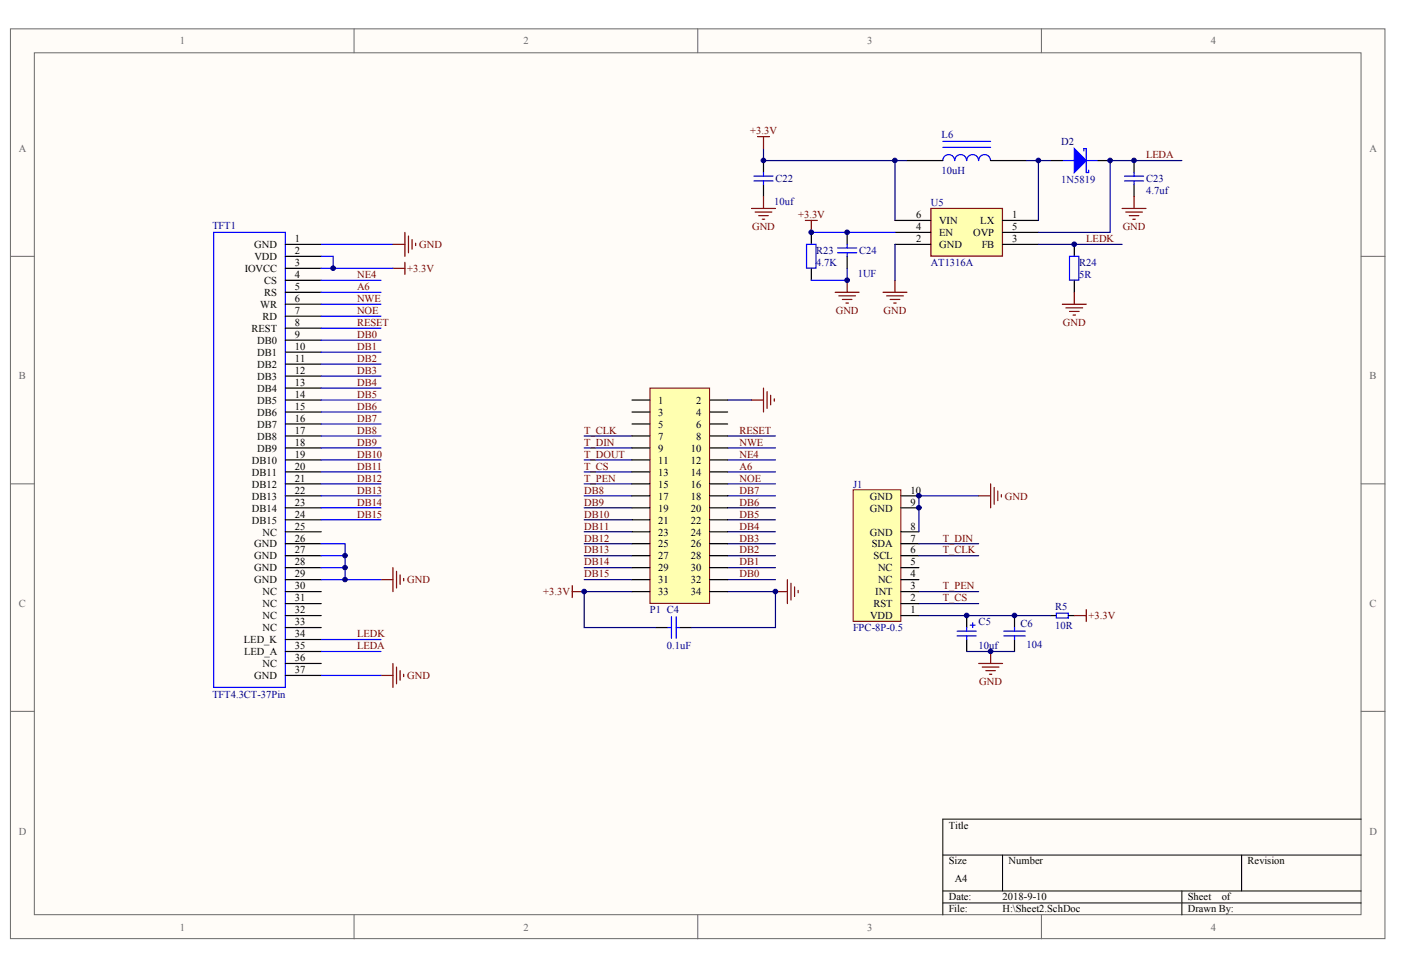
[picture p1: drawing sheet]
<svg xmlns="http://www.w3.org/2000/svg" width="289mm" height="200mm" viewBox="0 0 289 200" stroke-linecap="round" stroke-linejoin="round" font-family="sans-serif">
<g fill="#fffcf8" stroke="#696969" stroke-width=".21">
<path d="M2.2 5.9h283.4v187.7h-283.4z"/>
<path d="M7.1 10.9h273.6v177.7h-273.6z"/>
</g>
<path d="M73 5.9v5M143.9 5.9v5M214.8 5.9v5M2.2 52.9h4.9M280.7 52.9h4.9M2.2 99.8h4.9M280.7 99.8h4.9M2.2 146.7h4.9M280.7 146.7h4.9M73 188.7v4.9M143.9 188.7v4.9M214.8 188.7v4.9" fill="none" stroke="#696969" stroke-width=".21"/>
<path d="M194.4 176.3h86.3M206.8 176.3v7.4M256.1 176.3v7.4M280.7 168.9h-86.3v19.8M194.4 183.7h86.3M194.4 186.2h86.3M243.7 183.7v5" fill="none" stroke="#000" stroke-width=".21"/>
<path d="M155 82.5h2.5M157.5 80v5M158.2 80.8v3.4M158.9 81.5v2M159.7 82.2v.5M162.4 119.5v5M118 120.8v2.4M118 122h2.5M159.9 122h2.5M163.1 120.3v3.4M163.9 121v2M164.6 121.8v.4" fill="none" stroke="#800000" stroke-width=".25"/>
<g fill="none" stroke="#000080" stroke-width=".25">
<path d="M120.5 89.9h9.8M120.5 94.8h9.8M120.5 92.4h9.8M120.5 99.8h9.8M120.5 97.3h9.8M150.1 82.5h4.9M150.1 89.9h9.8M150.1 94.8h9.8M150.1 92.4h9.8M150.1 99.8h9.8M150.1 97.3h9.8M120.5 104.7h9.8"/>
<path d="M120.5 102.2h9.8M120.5 109.7h9.8M120.5 107.2h9.8M120.5 114.6h9.8M120.5 112.1h9.8M120.5 117.1h9.8M120.5 119.5h9.8M150.1 104.7h9.8M150.1 102.2h9.8M150.1 109.7h9.8M150.1 107.2h9.8M150.1 114.6h9.8"/>
<path d="M150.1 112.1h9.8M150.1 117.1h9.8M150.1 119.5h9.8M130.3 122h-9.8v7.4h14.8M150.1 122h9.8v7.4h-17.2"/>
</g>
<path d="M135.3 129.4h2.4M140.2 129.4h2.5" fill="none" stroke="#000" stroke-width=".25"/>
<path d="M137.7 129.4h.8M138.5 127.2v4.4M139.5 129.4h.7M139.5 127.2v4.4" fill="none" stroke="#00f" stroke-width=".25"/>
<path d="M134 80h12.3v44.4h-12.3z" fill="#ffffb0" stroke="#800000" stroke-width=".21"/>
<g fill="none" stroke="#000" stroke-width=".25">
<path d="M130.3 82.5h3.7M130.3 85h3.7M130.3 87.4h3.7M130.3 89.9h3.7M130.3 92.4h3.7M130.3 94.8h3.7M130.3 97.3h3.7M130.3 99.8h3.7M146.4 82.5h3.7M146.4 85h3.7M146.4 87.4h3.7M146.4 89.9h3.7"/>
<path d="M146.4 92.4h3.7M146.4 94.8h3.7M146.4 97.3h3.7M146.4 99.8h3.7M130.3 102.2h3.7M130.3 104.7h3.7M130.3 107.2h3.7M130.3 109.7h3.7M130.3 112.1h3.7M130.3 114.6h3.7M130.3 117.1h3.7M130.3 119.5h3.7"/>
<path d="M146.4 102.2h3.7M146.4 104.7h3.7M146.4 107.2h3.7M146.4 109.7h3.7M146.4 112.1h3.7M146.4 114.6h3.7M146.4 117.1h3.7M146.4 119.5h3.7M130.3 122h3.7M146.4 122h3.7"/>
</g>
<path d="M175.9 101h9.9v27.1h-9.9z" fill="#ffffb0" stroke="#800000" stroke-width=".21"/>
<g fill="none" stroke="#000" stroke-width=".25">
<path d="M157.5 33.1v2.5M157.5 38v2.5M58.8 50.4h7.4M58.8 52.9h7.4M58.8 55.3h7.4M58.8 57.8h7.4M167.3 47.9v2.5M167.3 55.3v2.5M174.7 47.9v2.5M174.7 52.9v2.4M58.8 60.3h7.4M58.8 62.7h7.4"/>
<path d="M58.8 65.2h7.4M58.8 67.7h7.4M58.8 70.1h7.4M58.8 72.6h7.4M58.8 75.1h7.4M58.8 77.6h7.4M58.8 80h7.4M58.8 82.5h7.4M58.8 85h7.4M58.8 87.4h7.4M58.8 89.9h7.4M58.8 92.4h7.4"/>
<path d="M58.8 94.8h7.4M58.8 97.3h7.4M58.8 99.8h7.4M58.8 119.5h7.4M58.8 117.1h7.4M58.8 114.6h7.4M58.8 112.1h7.4M58.8 109.7h7.4M58.8 104.7h7.4M58.8 102.2h7.4M58.8 107.2h7.4M185.8 119.5h3.7"/>
<path d="M185.8 117.1h3.7M185.8 114.6h3.7M185.8 112.1h3.7M185.8 109.7h3.7M185.8 104.7h3.7M185.8 102.2h3.7M58.8 126.9h7.4M58.8 124.5h7.4M58.8 122h7.4M58.8 129.4h7.4M58.8 131.9h7.4M58.8 134.3h7.4"/>
<path d="M58.8 136.8h7.4M58.8 139.3h7.4M185.8 126.9h3.7M185.8 124.5h3.7M185.8 122h3.7M199.4 126.9v2.5M199.4 131.9v2.4M209.2 126.9v2.5M209.2 131.9v2.4M216.6 126.9h1.2M220.3 126.9h1.2"/>
</g>
<path d="M174.7 55.3v2.5M189.5 112.1h12.3M189.5 114.6h12.3M201.8 102.2h-12.3v7.5M189.5 122h12.3M189.5 124.5h12.3M189.5 126.9h27.1M199.4 134.3h9.8" fill="none" stroke="#000080" stroke-width=".25"/>
<g fill="none" stroke="#800000" stroke-width=".25">
<path d="M81 55.3h2.5M81 50.4h2.5M83.5 47.9v5M83.5 54.1v2.5M84.2 48.7v3.4M85 49.4v2M85.7 50.1v.5M155 43h4.9M155.7 43.7h3.5M156.5 44.5h1.9M157.2 45.2h.5M157.5 40.5v2.5"/>
<path d="M174.7 57.8v2.5M172.2 60.3h5M173 61h3.4M173.7 61.8h2M174.5 62.5h.5M204.3 99.8v4.9M78.6 119.5h2.4M81 117.1v4.9M81.8 117.8v3.5M82.5 118.5v2M83.3 119.3v.5M201.8 102.2h2.5"/>
<path d="M205 100.5v3.5M205.8 101.3v1.9M206.5 102v.5M78.6 139.3h2.4M81 136.8v5M81.8 137.6v3.4M82.5 138.3v2M83.3 139v.5M201.8 136.8h5M202.6 137.6h3.4M203.3 138.3h2M204 139h.5"/>
<path d="M204.3 134.3v2.5M221.5 126.9h2.5M224 125.7v2.5"/>
</g>
<g fill="none" stroke="#00f" stroke-width=".25">
<path d="M155.5 36.3h3.9M155.5 37.3h3.9M157.5 35.6v.7M157.5 37.3v.7M44.1 47.9h14.7v93.9h-14.7zM66.2 52.9h2.5v2.4M66.2 57.8h12.4M66.2 55.3h14.8M66.2 50.4h14.8M166.3 50.4h2v4.9h-2zM172.7 51.1h4M172.7 52.1h4"/>
<path d="M174.7 50.4v.7M174.7 52.1v.8M66.2 70.1h12.4M66.2 72.6h12.4M66.2 75.1h12.4M66.2 77.6h12.4M66.2 60.3h12.4M66.2 62.7h12.4M66.2 65.2h12.4M66.2 67.7h12.4M66.2 80h12.4M66.2 82.5h12.4"/>
<path d="M66.2 85h12.4M66.2 87.4h12.4M66.2 89.9h12.4M66.2 92.4h12.4M66.2 94.8h12.4M66.2 97.3h12.4M66.2 99.8h12.4M66.2 112.1h5v7.4M66.2 102.2h12.4M66.2 104.7h12.4M66.2 107.2h12.4M66.2 119.5h12.4"/>
<path d="M66.2 114.6h5M66.2 117.1h5M66.2 131.9h12.4M66.2 134.3h12.4M66.2 139.3h12.4M197.4 130.1h3.9M197.4 131.1h3.9M199.4 129.4v.7M199.4 131.1v.8M200.1 128.9h1M200.6 128.4v1M207 130.1h4.4"/>
<path d="M207 131.1h4.4M209.2 129.4v.7M209.2 131.1v.8M217.8 126.4h2.5v1h-2.5z"/>
</g>
<path d="M192 43h14.7v9.8h-14.7z" fill="#ffffb0" stroke="#800000" stroke-width=".25"/>
<g fill="none" stroke="#000" stroke-width=".25">
<path d="M187 33.1h7.4M204.3 33.1h7.4M216.6 33.1h2.5M226.5 33.1h2.4M233.9 33.1v2.5M233.9 38v2.5M184.6 45.5h7.4M184.6 47.9h7.4M184.6 50.4h7.4M206.8 45.5h7.4M206.8 47.9h7.4M206.8 50.4h7.4"/>
<path d="M221.5 50.4v2.5M221.5 57.8v2.5"/>
</g>
<g fill="none" stroke="#00f" stroke-width=".25">
<path d="M194.4 30.4h9.9M194.4 29.2h9.9M199.3 33.1a1.23 1.23 0 0 0-1.2-1.2 1.23 1.23 0 0 0-1.2 1.2 1.22 1.22 0 0 0-1.2-1.2 1.22 1.22 0 0 0-1.3 1.2M201.8 33.1a1.22 1.22 0 0 0-1.2-1.2 1.22 1.22 0 0 0-1.2 1.2M204.3 33.1a1.22 1.22 0 0 0-1.3-1.2 1.22 1.22 0 0 0-1.2 1.2M219.1 33.1h2.4M223.5 31.1v-.5h.5v5h.5v-.5M224 33.1h2.5M231.9 36.3h3.9M231.9 37.3h3.9M233.9 35.6v.7M233.9 37.3v.7"/>
<path d="M167.3 57.8h7.4M167.3 47.9h17.3M220.6 52.9h1.9v4.9h-1.9z"/>
</g>
<path d="M157.5 30.6v2.5h27.1M187 33.1h-2.4v12.4M211.7 33.1h4.9M214.2 33.1v12.4M243.7 33.1h-14.8v14.8h-14.7M184.6 50.4v7.4M214.2 50.4h17.2" fill="none" stroke="#000080" stroke-width=".25"/>
<g fill="none" stroke="#800000" stroke-width=".25">
<path d="M156.2 28.2h2.5M157.5 28.2v2.4M166.1 45.5h2.4M167.3 45.5v2.4M184.6 57.8v2.5M231.4 43h4.9M232.1 43.7h3.5M232.9 44.5h2M233.6 45.2h.5M233.9 40.5v2.5M182.1 60.3h4.9M182.8 61h3.5"/>
<path d="M183.6 61.8h2M184.3 62.5h.5M219.1 62.7h4.9M219.8 63.5h3.5M220.6 64.2h1.9M221.3 65h.5M221.5 60.3v2.4"/>
</g>
<path d="M221.5 30.6l2.5 2.5-2.5 2.5z" fill="#00f" stroke="#00f" stroke-width=".25"/>
<g fill="#000080" stroke="#000080" stroke-width=".21">
<circle cx="68.7" cy="55.3" r=".48"/>
<circle cx="71.1" cy="119.5" r=".47"/>
<circle cx="71.1" cy="117" r=".47"/>
<circle cx="71.1" cy="114.6" r=".47"/>
<circle cx="120.5" cy="122" r=".48"/>
<circle cx="157.4" cy="33.1" r=".48"/>
<circle cx="159.9" cy="122" r=".48"/>
<circle cx="167.3" cy="47.9" r=".48"/>
<circle cx="174.7" cy="57.8" r=".48"/>
<circle cx="174.7" cy="47.9" r=".48"/>
<circle cx="184.5" cy="33.1" r=".47"/>
<circle cx="189.5" cy="104.7" r=".48"/>
<circle cx="189.5" cy="102.2" r=".48"/>
<circle cx="199.4" cy="126.9" r=".48"/>
<circle cx="204.3" cy="134.3" r=".48"/>
<circle cx="209.2" cy="126.9" r=".48"/>
<circle cx="214.1" cy="33.1" r=".48"/>
<circle cx="221.5" cy="50.4" r=".48"/>
<circle cx="228.9" cy="33.1" r=".48"/>
<circle cx="233.9" cy="33.1" r=".48"/>
</g>
<g font-size="2.2" fill="#696969">
<text x="37.1" y="9.2">1</text>
<text x="107.9" y="9.2">2</text>
<text x="178.8" y="9.2">3</text>
<text x="249.7" y="9.2">4</text>
<text x="3.9" y="31.3">A</text>
<text x="282.4" y="31.3">A</text>
<text x="3.9" y="78.3">B</text>
<text x="282.5" y="78.3">B</text>
<text x="3.9" y="125.2">C</text>
<text x="282.5" y="125.2">C</text>
<text x="3.9" y="172.1">D</text>
<text x="282.4" y="172.1">D</text>
<text x="37.1" y="191.9">1</text>
<text x="107.9" y="191.9">2</text>
<text x="178.8" y="191.9">3</text>
<text x="249.7" y="191.9">4</text>
</g>
<g font-size="2.2" fill="#800000">
<text x="154.7" y="27.7">+3.3V</text>
<text x="236.3" y="32.7">LEDA</text>
<text x="155.1" y="47.4">GND</text>
<text x="164.6" y="45">+3.3V</text>
<text x="231.5" y="47.4">GND</text>
<text x="86.5" y="51.2">GND</text>
<text x="224" y="49.9">LEDK</text>
<text x="73.6" y="57.3">NE4</text>
<text x="73.6" y="59.8">A6</text>
<text x="84" y="56.1">+3.3V</text>
<text x="73.6" y="62.3">NWE</text>
<text x="73.6" y="64.8">NOE</text>
<text x="172.4" y="64.7">GND</text>
<text x="182.2" y="64.7">GND</text>
<text x="73.6" y="69.7">DB0</text>
<text x="73.6" y="67.2">RESET</text>
<text x="219.2" y="67.1">GND</text>
<text x="73.6" y="72.2">DB1</text>
<text x="73.6" y="74.6">DB2</text>
<text x="73.6" y="77.1">DB3</text>
<text x="73.6" y="79.6">DB4</text>
<text x="73.6" y="82">DB5</text>
<text x="73.6" y="84.5">DB6</text>
<text x="73.6" y="87">DB7</text>
<text x="73.6" y="89.4">DB8</text>
<text x="120.5" y="89.4">T_CLK</text>
<text x="152.5" y="89.4">RESET</text>
<text x="73.6" y="91.9">DB9</text>
<text x="73.6" y="94.4">DB10</text>
<text x="120.5" y="91.9">T_DIN</text>
<text x="120.5" y="94.4">T_DOUT</text>
<text x="152.5" y="91.9">NWE</text>
<text x="152.5" y="94.4">NE4</text>
<text x="73.6" y="96.8">DB11</text>
<text x="73.6" y="99.3">DB12</text>
<text x="73.6" y="101.8">DB13</text>
<text x="120.5" y="96.8">T_CS</text>
<text x="120.5" y="99.3">T_PEN</text>
<text x="120.5" y="101.8">DB8</text>
<text x="152.5" y="96.8">A6</text>
<text x="152.5" y="99.3">NOE</text>
<text x="152.5" y="101.8">DB7</text>
<text x="73.6" y="106.7">DB15</text>
<text x="73.6" y="104.3">DB14</text>
<text x="120.5" y="104.3">DB9</text>
<text x="120.5" y="106.7">DB10</text>
<text x="152.5" y="106.7">DB5</text>
<text x="152.5" y="104.3">DB6</text>
<text x="207.2" y="103">GND</text>
<text x="120.5" y="109.2">DB11</text>
<text x="120.5" y="111.7">DB12</text>
<text x="152.5" y="111.7">DB3</text>
<text x="152.5" y="109.2">DB4</text>
<text x="194.4" y="111.7">T_DIN</text>
<text x="120.5" y="114.1">DB13</text>
<text x="120.5" y="116.6">DB14</text>
<text x="120.5" y="119.1">DB15</text>
<text x="152.5" y="119.1">DB0</text>
<text x="152.5" y="116.6">DB1</text>
<text x="152.5" y="114.1">DB2</text>
<text x="194.4" y="114.1">T_CLK</text>
<text x="84" y="120.3">GND</text>
<text x="112" y="122.8">+3.3V</text>
<text x="194.4" y="124">T_CS</text>
<text x="194.4" y="121.5">T_PEN</text>
<text x="73.6" y="131.4">LEDK</text>
<text x="224.5" y="127.7">+3.3V</text>
<text x="73.6" y="133.9">LEDA</text>
<text x="84" y="140.1">GND</text>
<text x="201.9" y="141.2">GND</text>
</g>
<g font-size="2.2" fill="#000080">
<text x="194.2" y="28.5">L6</text>
<text x="218.8" y="29.9">D2</text>
<text x="194.2" y="35.9">10uH</text>
<text x="159.9" y="37.6">C22</text>
<text x="218.8" y="37.8">1N5819</text>
<text x="236.3" y="40.1">4.7uf</text>
<text x="236.3" y="37.6">C23</text>
<text x="43.8" y="47.2">TFT1</text>
<text x="159.7" y="42.3">10uf</text>
<text x="192" y="42.5">U5</text>
<text x="168.3" y="52.4">R23</text>
<text x="177.2" y="52.4">C24</text>
<text x="168.3" y="54.9">4.7K</text>
<text x="176.9" y="57.1">1UF</text>
<text x="192" y="54.9">AT1316A</text>
<text x="222.5" y="57.3">5R</text>
<text x="222.5" y="54.9">R24</text>
<text x="175.9" y="100.6">J1</text>
<text x="217.6" y="125.7">R5</text>
<text x="134" y="126.5">P1 C4</text>
<text x="175.9" y="130.2">FPC-8P-0.5</text>
<text x="201.8" y="128.9">C5</text>
<text x="210.5" y="129.2">C6</text>
<text x="217.6" y="129.7">10R</text>
<text x="137.5" y="133.9">0.1uF</text>
<text x="201.8" y="133.9">10uf</text>
<text x="211.7" y="133.6">104</text>
<text x="43.8" y="144">TFT4.3CT-37Pin</text>
</g>
<g font-size="2.2">
<text x="188.9" y="45">6</text>
<text x="188.9" y="47.5">4</text>
<text x="193.7" y="46.2">VIN</text>
<text x="202.2" y="46.2">LX</text>
<text x="208.7" y="45">1</text>
<text x="208.7" y="47.5">5</text>
<text x="52.4" y="51.2">GND</text>
<text x="52.5" y="53.6">VDD</text>
<text x="60.8" y="49.9">1</text>
<text x="60.8" y="52.4">2</text>
<text x="188.9" y="49.9">2</text>
<text x="193.7" y="48.7">EN</text>
<text x="193.7" y="51.2">GND</text>
<text x="200.7" y="48.7">OVP</text>
<text x="202.5" y="51.2">FB</text>
<text x="208.7" y="49.9">3</text>
<text x="50.5" y="56.1">IOVCC</text>
<text x="54.5" y="58.6">CS</text>
<text x="60.8" y="54.9">3</text>
<text x="60.8" y="57.3">4</text>
<text x="60.8" y="59.8">5</text>
<text x="53.7" y="63.5">WR</text>
<text x="54.1" y="66">RD</text>
<text x="54.5" y="61">RS</text>
<text x="60.8" y="62.3">6</text>
<text x="60.8" y="64.8">7</text>
<text x="51.9" y="68.5">REST</text>
<text x="53" y="70.9">DB0</text>
<text x="60.8" y="67.2">8</text>
<text x="60.8" y="69.7">9</text>
<text x="53" y="73.4">DB1</text>
<text x="53" y="75.9">DB2</text>
<text x="60.8" y="72.2">10</text>
<text x="60.8" y="74.6">11</text>
<text x="60.8" y="77.1">12</text>
<text x="53" y="78.3">DB3</text>
<text x="53" y="80.8">DB4</text>
<text x="53" y="83.3">DB5</text>
<text x="60.8" y="79.6">13</text>
<text x="60.8" y="82">14</text>
<text x="135.8" y="83.3">1</text>
<text x="143.6" y="83.3">2</text>
<text x="53" y="85.7">DB6</text>
<text x="53" y="88.2">DB7</text>
<text x="60.8" y="84.5">15</text>
<text x="60.8" y="87">16</text>
<text x="60.8" y="89.4">17</text>
<text x="135.8" y="85.7">3</text>
<text x="135.8" y="88.2">5</text>
<text x="143.6" y="85.7">4</text>
<text x="143.6" y="88.2">6</text>
<text x="51.9" y="95.6">DB10</text>
<text x="53" y="90.7">DB8</text>
<text x="53" y="93.1">DB9</text>
<text x="60.8" y="91.9">18</text>
<text x="60.8" y="94.4">19</text>
<text x="135.8" y="90.7">7</text>
<text x="135.8" y="93.1">9</text>
<text x="135.8" y="95.6">11</text>
<text x="142.4" y="93.1">10</text>
<text x="142.4" y="95.6">12</text>
<text x="143.6" y="90.7">8</text>
<text x="51.9" y="98.1">DB11</text>
<text x="51.9" y="100.6">DB12</text>
<text x="60.8" y="96.8">20</text>
<text x="60.8" y="99.3">21</text>
<text x="60.8" y="101.8">22</text>
<text x="135.8" y="98.1">13</text>
<text x="135.8" y="100.6">15</text>
<text x="142.4" y="98.1">14</text>
<text x="142.4" y="100.6">16</text>
<text x="187.8" y="101.8">10</text>
<text x="51.9" y="103">DB13</text>
<text x="51.9" y="105.5">DB14</text>
<text x="51.9" y="108">DB15</text>
<text x="60.8" y="104.3">23</text>
<text x="60.8" y="106.7">24</text>
<text x="135.8" y="103">17</text>
<text x="135.8" y="105.5">19</text>
<text x="135.8" y="108">21</text>
<text x="142.4" y="103">18</text>
<text x="142.4" y="105.5">20</text>
<text x="142.4" y="108">22</text>
<text x="179.4" y="105.5">GND</text>
<text x="179.4" y="103">GND</text>
<text x="187.8" y="104.3">9</text>
<text x="52.4" y="112.9">GND</text>
<text x="54.1" y="110.4">NC</text>
<text x="60.8" y="109.2">25</text>
<text x="60.8" y="111.7">26</text>
<text x="135.8" y="110.4">23</text>
<text x="135.8" y="112.9">25</text>
<text x="142.4" y="110.4">24</text>
<text x="142.4" y="112.9">26</text>
<text x="179.4" y="110.4">GND</text>
<text x="179.8" y="112.9">SDA</text>
<text x="187.8" y="111.7">7</text>
<text x="187.8" y="109.2">8</text>
<text x="52.4" y="115.4">GND</text>
<text x="52.4" y="117.8">GND</text>
<text x="60.8" y="114.1">27</text>
<text x="60.8" y="116.6">28</text>
<text x="60.8" y="119.1">29</text>
<text x="135.8" y="115.4">27</text>
<text x="135.8" y="117.8">29</text>
<text x="142.4" y="115.4">28</text>
<text x="142.4" y="117.8">30</text>
<text x="180.2" y="115.4">SCL</text>
<text x="181.1" y="117.8">NC</text>
<text x="187.8" y="119.1">4</text>
<text x="187.8" y="116.6">5</text>
<text x="187.8" y="114.1">6</text>
<text x="52.4" y="120.3">GND</text>
<text x="54.1" y="122.8">NC</text>
<text x="54.1" y="125.2">NC</text>
<text x="60.8" y="121.5">30</text>
<text x="60.8" y="124">31</text>
<text x="135.8" y="120.3">31</text>
<text x="135.8" y="122.8">33</text>
<text x="142.4" y="120.3">32</text>
<text x="142.4" y="122.8">34</text>
<text x="180.2" y="125.2">RST</text>
<text x="180.5" y="122.8">INT</text>
<text x="181.1" y="120.3">NC</text>
<text x="187.8" y="124">2</text>
<text x="187.8" y="121.5">3</text>
<text x="54.1" y="127.7">NC</text>
<text x="54.1" y="130.2">NC</text>
<text x="60.8" y="126.5">32</text>
<text x="60.8" y="128.9">33</text>
<text x="60.8" y="131.4">34</text>
<text x="179.4" y="127.7">VDD</text>
<text x="187.8" y="126.5">1</text>
<text x="50.3" y="132.7">LED_K</text>
<text x="50.3" y="135.1">LED_A</text>
<text x="54.1" y="137.6">NC</text>
<text x="60.8" y="133.9">35</text>
<text x="60.8" y="136.4">36</text>
<text x="52.4" y="140.1">GND</text>
<text x="60.8" y="138.8">37</text>
<text x="195.7" y="170.9">Title</text>
<text x="195.7" y="178.3">Size</text>
<text x="208" y="178.3">Number</text>
<text x="257.3" y="178.3">Revision</text>
<text x="195.7" y="185.7">Date:</text>
<text x="196.9" y="182">A4</text>
<text x="206.8" y="185.7">2018-9-10</text>
<text x="245" y="185.7">Sheet</text>
<text x="252" y="185.7">of</text>
<text x="195.7" y="188.1">File:</text>
<text x="206.8" y="188.1">H:\Sheet2.SchDoc</text>
<text x="245" y="188.1">Drawn By:</text>
</g>
</svg>
